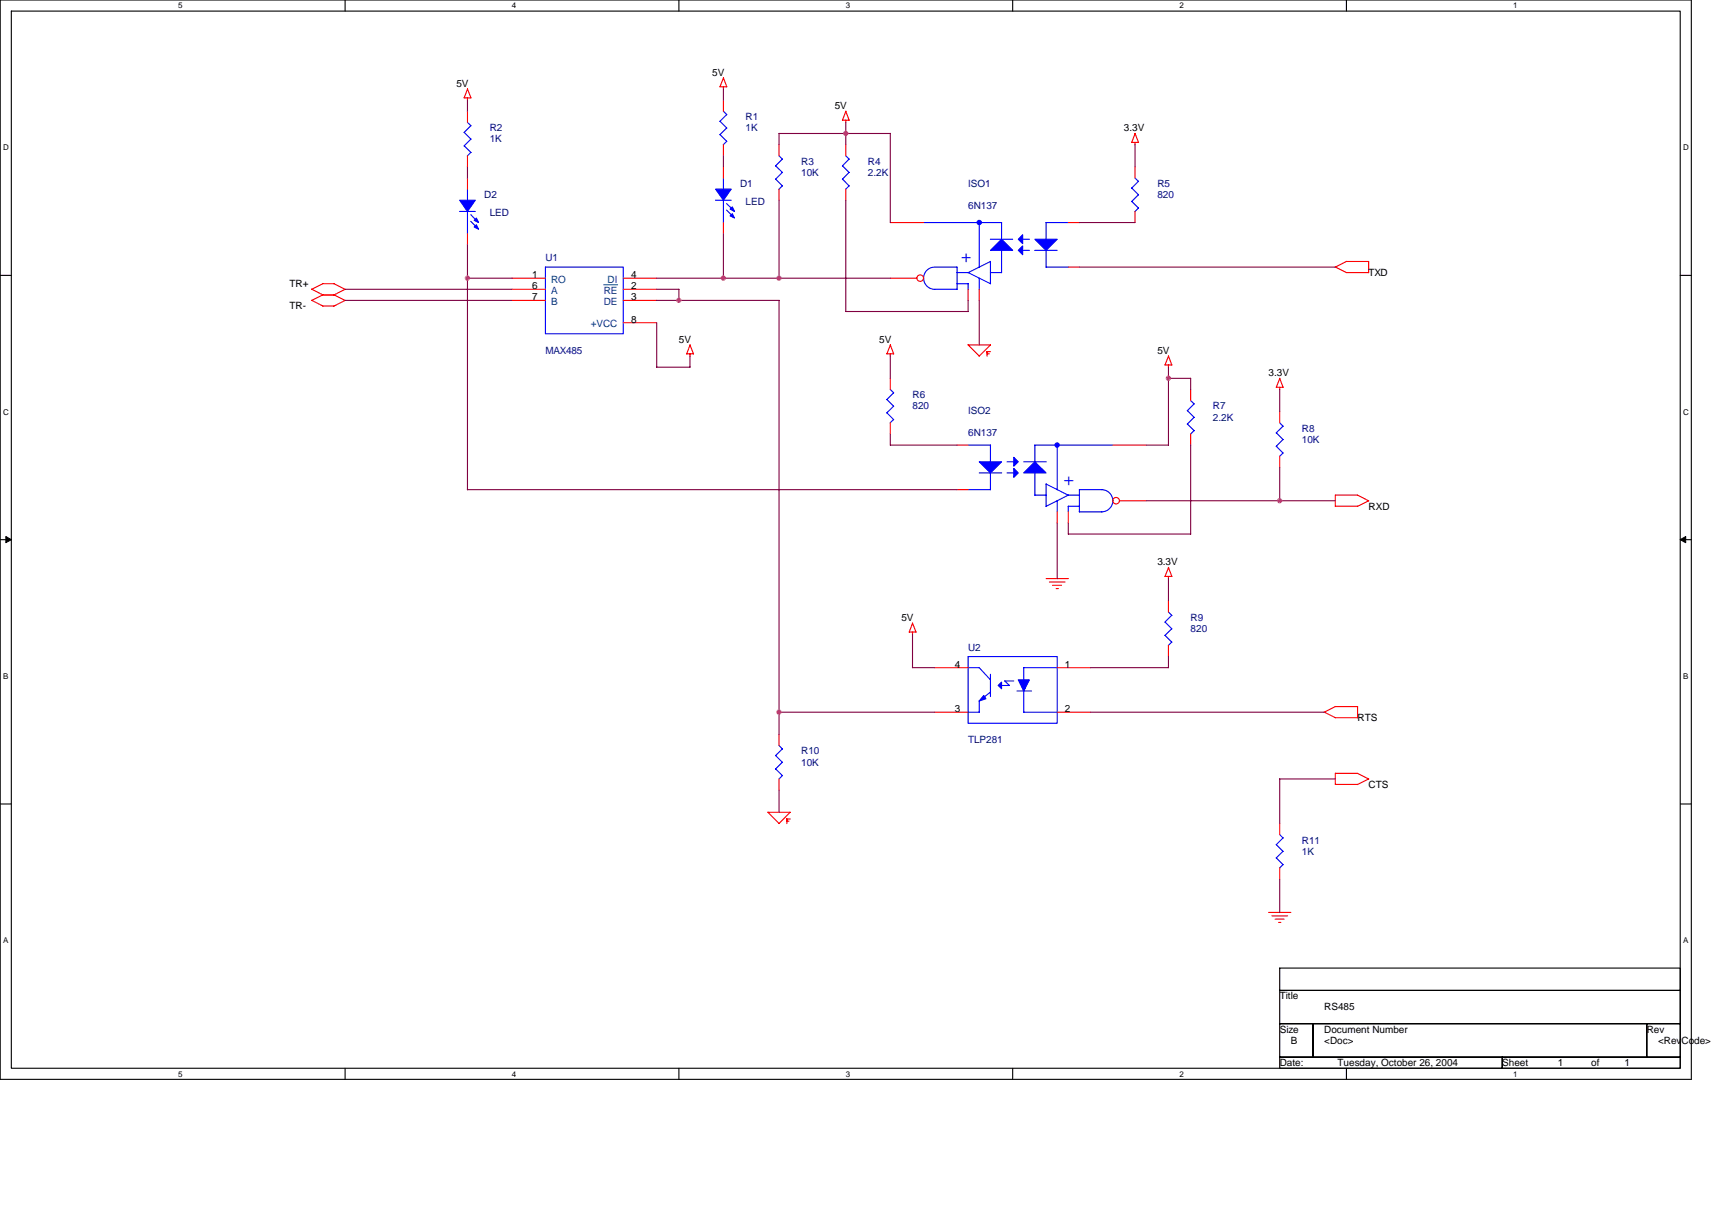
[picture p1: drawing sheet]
<svg xmlns="http://www.w3.org/2000/svg" width="297mm" height="210mm" viewBox="0 0 297 210" stroke-linecap="round" stroke-linejoin="round" font-family="sans-serif">
<path d="M0 0h293.5v187.2h-293.5zM2 1.9h289.5v183.4h-289.5z" fill="none" stroke="#000" stroke-width=".19"/>
<g fill="#fff">
<path d="M30.9 .2h.8v1.6h-.8z"/>
<path d="M30.9 185.5h.8v1.6h-.8z"/>
</g>
<path d="M59.9 0v1.9M59.9 185.3v1.9" fill="none" stroke="#000" stroke-width=".19"/>
<g fill="#fff">
<path d="M88.8 .2h.8v1.6h-.8z"/>
<path d="M88.8 185.5h.8v1.6h-.8z"/>
</g>
<path d="M117.8 0v1.9M117.8 185.3v1.9" fill="none" stroke="#000" stroke-width=".19"/>
<g fill="#fff">
<path d="M146.7 .2h.8v1.6h-.8z"/>
<path d="M146.7 185.5h.8v1.6h-.8z"/>
</g>
<path d="M175.7 0v1.9M175.7 185.3v1.9" fill="none" stroke="#000" stroke-width=".19"/>
<g fill="#fff">
<path d="M204.7 .2h.7v1.6h-.7z"/>
<path d="M204.7 185.5h.7v1.6h-.7z"/>
</g>
<path d="M233.6 0v1.9M233.6 185.3v1.9" fill="none" stroke="#000" stroke-width=".19"/>
<g fill="#fff">
<path d="M262.6 .2h.7v1.6h-.7z"/>
<path d="M262.6 185.5h.7v1.6h-.7z"/>
<path d="M.5 24.8h1v1.6h-1z"/>
<path d="M292 24.8h1v1.6h-1z"/>
<path d="M.5 70.7h1v1.5h-1z"/>
<path d="M292 70.7h1v1.5h-1z"/>
</g>
<path d="M0 47.8h2M291.5 47.8h2" fill="none" stroke="#000" stroke-width=".19"/>
<g fill="#fff">
<path d="M.5 116.5h.9v1.6h-.9z"/>
<path d="M292 116.5h.9v1.6h-.9z"/>
</g>
<path d="M0 93.6h2M291.5 93.6h2" fill="none" stroke="#000" stroke-width=".19"/>
<path d="M1 93.1l1 .5-1 .5zM291.5 93.6l1-.5v1z" fill="#000" stroke="#000" stroke-width=".17"/>
<g fill="#fff">
<path d="M.5 162.4h.9v1.5h-.9z"/>
<path d="M292 162.4h.9v1.5h-.9z"/>
</g>
<path d="M0 139.5h2M291.5 139.5h2M222 167.9h69.5v3.9h-69.5zM222 171.8h69.5v5.8h-69.5zM222 177.6h5.8v5.8h-5.8zM227.8 177.6h57.9v5.8h-57.9zM285.7 177.6h5.8v5.8h-5.8zM222 183.4h38.6v1.9h-38.6zM260.6 183.4h30.9v1.9h-30.9z" fill="none" stroke="#000" stroke-width=".19"/>
<g fill="none" stroke="#f00" stroke-width=".19">
<path d="M80.5 17h1.2M81.1 17v.4M81.1 19.3v1.9M81.1 15.4l.6 1.6M81.1 15.4l-.6 1.6M125.5 13.5l.6 1.5h-1.2zM125.5 15v.5M125.5 17.4v1.9M146.7 19.3l.6 1.6M146.8 19.3l-.6 1.5M81.1 27v2M81.1 30.9v1.9"/>
<path d="M125.5 25.1v1.9M125.5 29v1.9M125.5 38.6v1.9M135.2 25.1v1.9M135.2 32.8v1.9M146.2 20.8h1.1M146.7 20.8v.5M146.7 25.1v1.9M146.7 32.8v1.9M154.5 38.6h5.7M185.4 38.6h1.9M196.3 24.7h1.2"/>
<path d="M196.9 24.7v.4M196.9 29v1.9M196.9 36.7v1.9M196.9 23.2l.6 1.5M197 23.1l-.6 1.6M54.1 50.2l1.9 1-1.9 .9M54.1 52.1l1.9 1M56 51.2h2M56 49.2h2M56 49.2l-1.9 1M58 49.2l1.9 1M58 51.2l1.9 .9"/>
<path d="M59.9 50.2l-2 1M59.9 52.1l-2 1h-1.9M81.1 40.5v2M88.8 48.3h5.8M88.8 50.2h5.8M88.8 52.1h5.8M108.1 48.3h5.8M108.1 50.2h5.8M108.1 52.1h5.8M108.1 56h5.8M119.7 59.8l.6 1.6M119.7 59.8l-.6 1.6"/>
<path d="M154.5 59.8l.6 1.6M154.5 48.3h4.6M154.5 59.8l-.6 1.6M168 59.8l1.9 2M168 59.8h3.9l-2 2M168 50.2v1.9M169.9 50.2v1.9M185.4 46.3h1.9M233.6 47.3h3.9M233.6 45.4h3.9v1.9M233.6 45.3l-1.9 1 1.9 1M119.1 61.4h1.2"/>
<path d="M119.7 61.4v.4M153.9 61.4h1.1M154.5 61.4v.4M154.5 65.6v2M154.5 73.3v2M166 77.2h2M171.2 61.4h.4M171.9 61h-.6v.8M193.1 77.2h5.8M202.7 63.3v.4M202.8 61.7l-.7 1.6h1.2l-.6-1.5M206.6 67.6v1.9"/>
<path d="M206.6 75.3v1.9M222 67.2v.4M222 71.4v1.9M222 79.1v2M222.6 67.2h-1.2l.7-1.6 .5 1.6M166 84.9h2M183.4 88.8v1.9M185.4 88.8v1.9M194.2 86.9h4.7M202.7 100v.4M202.7 98.4l.6 1.6M202.8 98.4l-.7 1.6h1.2"/>
<path d="M235.5 85.9l2 1-2 .9h-3.8v-1.9h3.9M158.3 108.1l.6 1.5h-1.2M158.3 109.6v.4M158.3 108.1l-.5 1.5M162.2 115.8h5.8M181.5 100.4h3.9M182.1 101h2.7M182.6 101.5h1.6M183.2 102.1h.4M183.4 115.8h5.8M202.7 104.2v2M202.7 112v1.9"/>
<path d="M135.2 127.4v1.9M135.2 135.1v2M162.2 123.5h5.8M183.4 123.5h5.8M229.7 123.5l2 1h3.8M231.7 134.1v2h3.8M231.7 122.6h3.9M231.7 134.2h3.9M231.7 122.6l-1.9 .9M235.5 122.6v1.9M235.5 134.2l2 .9M237.5 135.1l-2 1"/>
<path d="M133.2 140.9l2 2M133.2 140.9h3.9l-2 2M136.5 142.5h.4M137.1 142.1h-.6v.8M220.1 158.3h3.9M220.7 158.9h2.7M221.2 159.4h1.6M222 142.9v1.9M222 150.6v1.9M221.8 160h.4"/>
<circle cx="159.7" cy="48.2" r=".57"/>
<circle cx="193.7" cy="86.9" r=".57"/>
</g>
<g fill="#00f" stroke="#00f" stroke-width=".19">
<path d="M179.6 41.5h3.8l-1.9 1.9z" fill-rule="evenodd"/>
<path d="M177.4 40.7v1.6l-.7-.8z" fill-rule="evenodd"/>
<path d="M177.4 42.7v1.5l-.7-.8z" fill-rule="evenodd"/>
<path d="M173.8 41.5l1.9 1.9h-3.9z" fill-rule="evenodd"/>
<path d="M169.9 80.1h3.9l-2 1.9z" fill-rule="evenodd"/>
<path d="M175.9 79.3l.8 .8-.8 .8z" fill-rule="evenodd"/>
<path d="M175.9 81.3l.8 .7-.8 .8z" fill-rule="evenodd"/>
<path d="M177.6 82l2-1.9 1.9 1.9z" fill-rule="evenodd"/>
<path d="M124.2 32.8h2.7l-1.4 1.9z" fill-rule="evenodd"/>
<path d="M127.1 37.1l.3 .7-.7-.4z" fill-rule="evenodd"/>
<path d="M127.1 35.9l.3 .8-.7-.4z" fill-rule="evenodd"/>
<path d="M170.7 120.6l.4 .6-1.2 .4z" fill-rule="evenodd"/>
<path d="M176.7 117.9h1.9l-1 2 .2-.6-.2 .6z" fill-rule="evenodd"/>
<path d="M173.2 118.9l.6-.6v1.2z" fill-rule="evenodd"/>
<path d="M79.8 34.7h2.7l-1.4 2z" fill-rule="evenodd"/>
<path d="M82.7 39l.3 .8-.7-.4z" fill-rule="evenodd"/>
<path d="M82.7 37.8l.3 .8-.7-.4z" fill-rule="evenodd"/>
<circle cx="169.9" cy="38.6" r=".38"/>
<circle cx="183.4" cy="77.2" r=".38"/>
</g>
<g fill="none" stroke="#00f" stroke-width=".19">
<path d="M125.5 19.3l.6 .6M126.1 19.9l-1.2 1.2M79.7 36.7h2.8M80.5 23l1.2 1.2M80.5 25.3l1.2 1.2M81.1 32.8v2M81.1 36.7v3.9M81.1 21.2l.6 .6-1.2 1.2M81.7 37.2l1.1 1.2M81.7 38.4l1.1 1.2M81.7 24.1l-1.2 1.2M81.7 26.4l-.6 .7"/>
<path d="M124.1 34.7h2.8M124.9 21l1.2 1.2-1.2 1.2M124.9 23.3l1.2 1.2M125.5 30.9v1.9M125.5 34.7v3.9M126.1 35.3l1.2 1.2M126.1 36.4l1.2 1.2M126.1 24.5l-.6 .6M134.6 28.8l1.2 1.1M134.6 31.1l1.2 1.2M135.2 27l.6 .6M135.7 27.6l-1.1 1.2"/>
<path d="M135.7 29.9l-1.1 1.2M135.7 32.2l-.6 .6M146.2 28.8l1.1 1.1M146.2 31.1l1.1 1.2M146.7 27l.6 .6M147.3 27.6l-1.1 1.2M147.3 29.9l-1.1 1.2M147.3 32.2l-.6 .6M160.2 38.6h9.3M169.9 39v7.4M170.3 38.6h3.5M173.8 38.6v2.9"/>
<path d="M185.4 38.6h-3.9v2.9M196.4 32.6l1.1 1.2-1.2 1.2M196.4 34.9l1.1 1.2-.6 .6M196.9 30.9l.6 .6M197.5 31.5l-1.2 1.1M94.6 46.3h13.5v11.6h-13.5zM166 50.2v-3.9h-3.8a1.92 1.92 0 0 0-2 1.9 1.92 1.92 0 0 0 2 2h3.9M166 49.2h2v1M169.9 48.3v1.9M171.8 41.5h3.9M171.8 47.3h2M171.8 45.3l.1 3.9-3.9-1.9h-2"/>
<path d="M171.8 45.4l-3.8 1.9M173.8 43.4v3.9M177.4 43.4h1.2M177.4 41.5h1.2M179.5 43.4h3.9M181.5 43.4v3M181.5 46.3h3.9M153.9 69.3l1.2 1.2M153.9 71.6l1.2 1.2M154.5 67.6l.6 .6M155 68.1l-1.1 1.2M155 70.5l-1.1 1.1"/>
<path d="M155 72.8l-.6 .6M168 77.2h3.8v2.9M183 77.2h-3.5l.1 2.9M183.4 77.6v7.4M183.8 77.2h9.3M206 71.2l1.2 1.2M206.6 69.5l.6 .6M207.2 70.1l-1.2 1.1M207.2 72.4l-1.2 1.2 1.2 1.1M207.2 74.7l-.6 .6M222 73.3l.6 .7M222.6 73.9l-1.2 1.2 1.2 1.2"/>
<path d="M222.6 76.2l-1.2 1.2 1.2 1.2M222.6 78.6l-.6 .6M168 84.9h3.8M169.9 82h3.9M171.8 82v3M174.7 82h1.2M174.7 80.1h1.2M177.6 80.1h3.9M179.6 82v3.9M179.6 85.9h1.9M181.5 83.9v3.9l3.9-1.9h1.9M181.5 84l3.9 1.9"/>
<path d="M183.4 86.9v1.9M187.3 88.8h3.9M187.3 87.8h-2l.1 1M191.1 84.9a1.95 1.95 0 0 1 2 1.9 1.93 1.93 0 0 1-2 2M191.2 84.9h-3.9v3.9M168 115.8h1.9M168 113.9h15.4v11.6h-15.4zM169.9 115.8l1.9 2.1M171.8 117v3.8M173.8 118.9h1.4M175.9 118.1h-1.6l.8 .8M176.4 119.9h2.6"/>
<path d="M177.6 119.7v3.8h5.8M183.4 115.8h-5.8v2.1M202.7 106.2l.6 .6-1.2 1.1 1.2 1.2-1.2 1.1 1.2 1.2-.6 .6M134.6 131.1l1.2 1.1M134.6 133.4l1.2 1.2M135.2 129.3l.6 .6M135.7 129.9l-1.1 1.2M135.7 132.2l-1.1 1.2M135.7 134.5l-.6 .6M171.9 120l-2 1.6v1.9h-1.9M222 144.8l.6 .6M222.6 145.4l-1.2 1.1 1.2 1.2"/>
<path d="M222.6 147.7l-1.2 1.1 1.2 1.2M222.6 150l-.6 .6"/>
</g>
<path d="M104.8 49.4h2.4" fill="none" stroke="#004080" stroke-width=".17"/>
<g fill="none" stroke="#800040" stroke-width=".19">
<path d="M81.1 17.4v1.9M125.5 15.4v2M81.1 29v1.9M125.5 27v2M135.2 23.1v2M135.2 34.7v13.6M135.2 23.2h19.3M146.7 34.7v19.3l21.3 .1v-2M146.7 21.2v3.9M154.5 23.1v15.5M187.3 38.6h9.6M196.9 25.1v3.9"/>
<path d="M59.9 50.2h28.9M59.9 52.1h28.9M81.1 48.3h7.8M81.1 42.5v42.5M113.9 48.3h40.6M113.9 52.1h21.3M113.9 50.2h3.9v1.9M113.9 56v7.7M125.5 40.5v7.8M135.2 52.1v75.3M169.9 52.1v7.8M187.3 46.3h44.4"/>
<path d="M119.7 61.7v2h-5.8M154.5 61.7v3.9M154.5 75.3v1.9M154.5 77.2h11.6M202.7 65.6h3.9v2M202.7 63.7l.1 13.5h-3.9M206.6 77.2v15.4h-21.2v-1.9M222 67.5v3.9M81.1 84.9h84.9M183.4 90.7v9.7M198.9 86.9h32.8M222 81.1v5.8"/>
<path d="M158.3 110v5.8h3.9M202.7 100.4v3.8M202.7 113.9v1.9h-13.5M135.2 137v3.9M135.2 123.5h27M189.2 123.5h40.6M222 135.1h9.7M222 135.1v7.8M222 152.5v5.8"/>
</g>
<g fill="#f0f" stroke="#f0f" stroke-width=".19">
<circle cx="135.2" cy="48.2" r=".38"/>
<circle cx="125.5" cy="48.2" r=".38"/>
<circle cx="81.1" cy="48.2" r=".38"/>
<circle cx="146.7" cy="23.1" r=".38"/>
<circle cx="202.7" cy="65.6" r=".38"/>
<circle cx="222" cy="86.9" r=".38"/>
<circle cx="117.8" cy="52.1" r=".38"/>
<circle cx="135.1" cy="123.5" r=".38"/>
</g>
<g font-size="3.5" fill="#00f">
<text x="166.6" y="45.6">+</text>
<text x="184.4" y="84.2">+</text>
</g>
<g font-size="1.7">
<text x="79.2" y="15">5V</text>
<text x="123.6" y="13.1">5V</text>
<text x="144.8" y="18.9">5V</text>
<text x="195" y="22.8">3.3V</text>
<text x="237.5" y="47.9">TXD</text>
<text x="50.2" y="49.8">TR+</text>
<text x="50.2" y="53.7">TR-</text>
<text x="92.3" y="48.2">1</text>
<text x="92.3" y="50.2">6</text>
<text x="92.3" y="52.1">7</text>
<text x="109.5" y="50.2">2</text>
<text x="109.5" y="52.1">3</text>
<text x="109.5" y="48.2">4</text>
<text x="109.5" y="56">8</text>
<text x="117.8" y="59.5">5V</text>
<text x="152.5" y="59.5">5V</text>
<text x="200.8" y="61.4">5V</text>
<text x="220.1" y="65.2">3.3V</text>
<text x="237.5" y="88.4">RXD</text>
<text x="200.8" y="98.1">3.3V</text>
<text x="156.4" y="107.7">5V</text>
<text x="165.6" y="115.8">4</text>
<text x="184.8" y="115.8">1</text>
<text x="165.6" y="123.5">3</text>
<text x="184.8" y="123.5">2</text>
<text x="235.5" y="125.1">RTS</text>
<text x="237.5" y="136.7">CTS</text>
<text x="222" y="173.4">Title</text>
<text x="222" y="179.1">Size</text>
<text x="229.8" y="175.3">RS485</text>
<text x="229.8" y="179.1">Document Number</text>
<text x="285.7" y="179.1">Rev</text>
<text x="222" y="184.9">Date:</text>
<text x="224" y="181.1">B</text>
<text x="229.8" y="181.1">&lt;Doc&gt;</text>
<text x="232.1" y="184.9">Tuesday, October 26, 2004</text>
<text x="260.6" y="184.9">Sheet</text>
<text x="270.3" y="184.9">1</text>
<text x="276.1" y="184.9">of</text>
<text x="281.9" y="184.9">1</text>
<text x="287.7" y="181.1">&lt;RevCode&gt;</text>
</g>
<g font-size="1.7" fill="#000080">
<text x="85" y="22.8">R2</text>
<text x="129.4" y="20.8">R1</text>
<text x="129.4" y="22.8">1K</text>
<text x="85" y="24.7">1K</text>
<text x="139" y="28.6">R3</text>
<text x="150.6" y="28.6">R4</text>
<text x="84" y="34.4">D2</text>
<text x="128.4" y="32.4">D1</text>
<text x="129.4" y="35.5">LED</text>
<text x="139" y="30.5">10K</text>
<text x="150.6" y="30.5">2.2K</text>
<text x="168" y="32.4">ISO1</text>
<text x="200.8" y="32.4">R5</text>
<text x="200.8" y="34.4">820</text>
<text x="85" y="37.4">LED</text>
<text x="168" y="36.3">6N137</text>
<text x="94.6" y="45.4">U1</text>
<text x="94.6" y="61.4">MAX485</text>
<text x="158.3" y="69.1">R6</text>
<text x="158.3" y="71">820</text>
<text x="168" y="71.8">ISO2</text>
<text x="210.5" y="71">R7</text>
<text x="168" y="75.7">6N137</text>
<text x="210.5" y="73">2.2K</text>
<text x="225.9" y="74.9">R8</text>
<text x="225.9" y="76.8">10K</text>
<text x="206.6" y="107.7">R9</text>
<text x="168" y="112.9">U2</text>
<text x="206.6" y="109.6">820</text>
<text x="139" y="130.9">R10</text>
<text x="168" y="128.9">TLP281</text>
<text x="139" y="132.8">10K</text>
<text x="225.9" y="146.3">R11</text>
<text x="225.9" y="148.3">1K</text>
</g>
<g font-size="1.7" fill="#004080">
<text x="95.6" y="51">A</text>
<text x="95.6" y="52.9">B</text>
<text x="95.6" y="49">RO</text>
<text x="104.8" y="52.9">DE</text>
<text x="104.8" y="51">RE</text>
<text x="105.4" y="49">DI</text>
<text x="102.5" y="56.8">+VCC</text>
</g>
<g font-size="1.4">
<text x="30.9" y="1.5">5</text>
<text x="88.8" y="1.5">4</text>
<text x="146.7" y="1.5">3</text>
<text x="204.7" y="1.5">2</text>
<text x="262.6" y="1.5">1</text>
<text x=".5" y="26.1">D</text>
<text x="292" y="26.1">D</text>
<text x=".5" y="71.9">C</text>
<text x="292" y="71.9">C</text>
<text x=".5" y="117.8">B</text>
<text x="292" y="117.8">B</text>
<text x=".5" y="163.6">A</text>
<text x="292" y="163.6">A</text>
<text x="30.9" y="186.8">5</text>
<text x="88.8" y="186.8">4</text>
<text x="146.7" y="186.8">3</text>
<text x="204.7" y="186.8">2</text>
<text x="262.6" y="186.8">1</text>
</g>
</svg>
